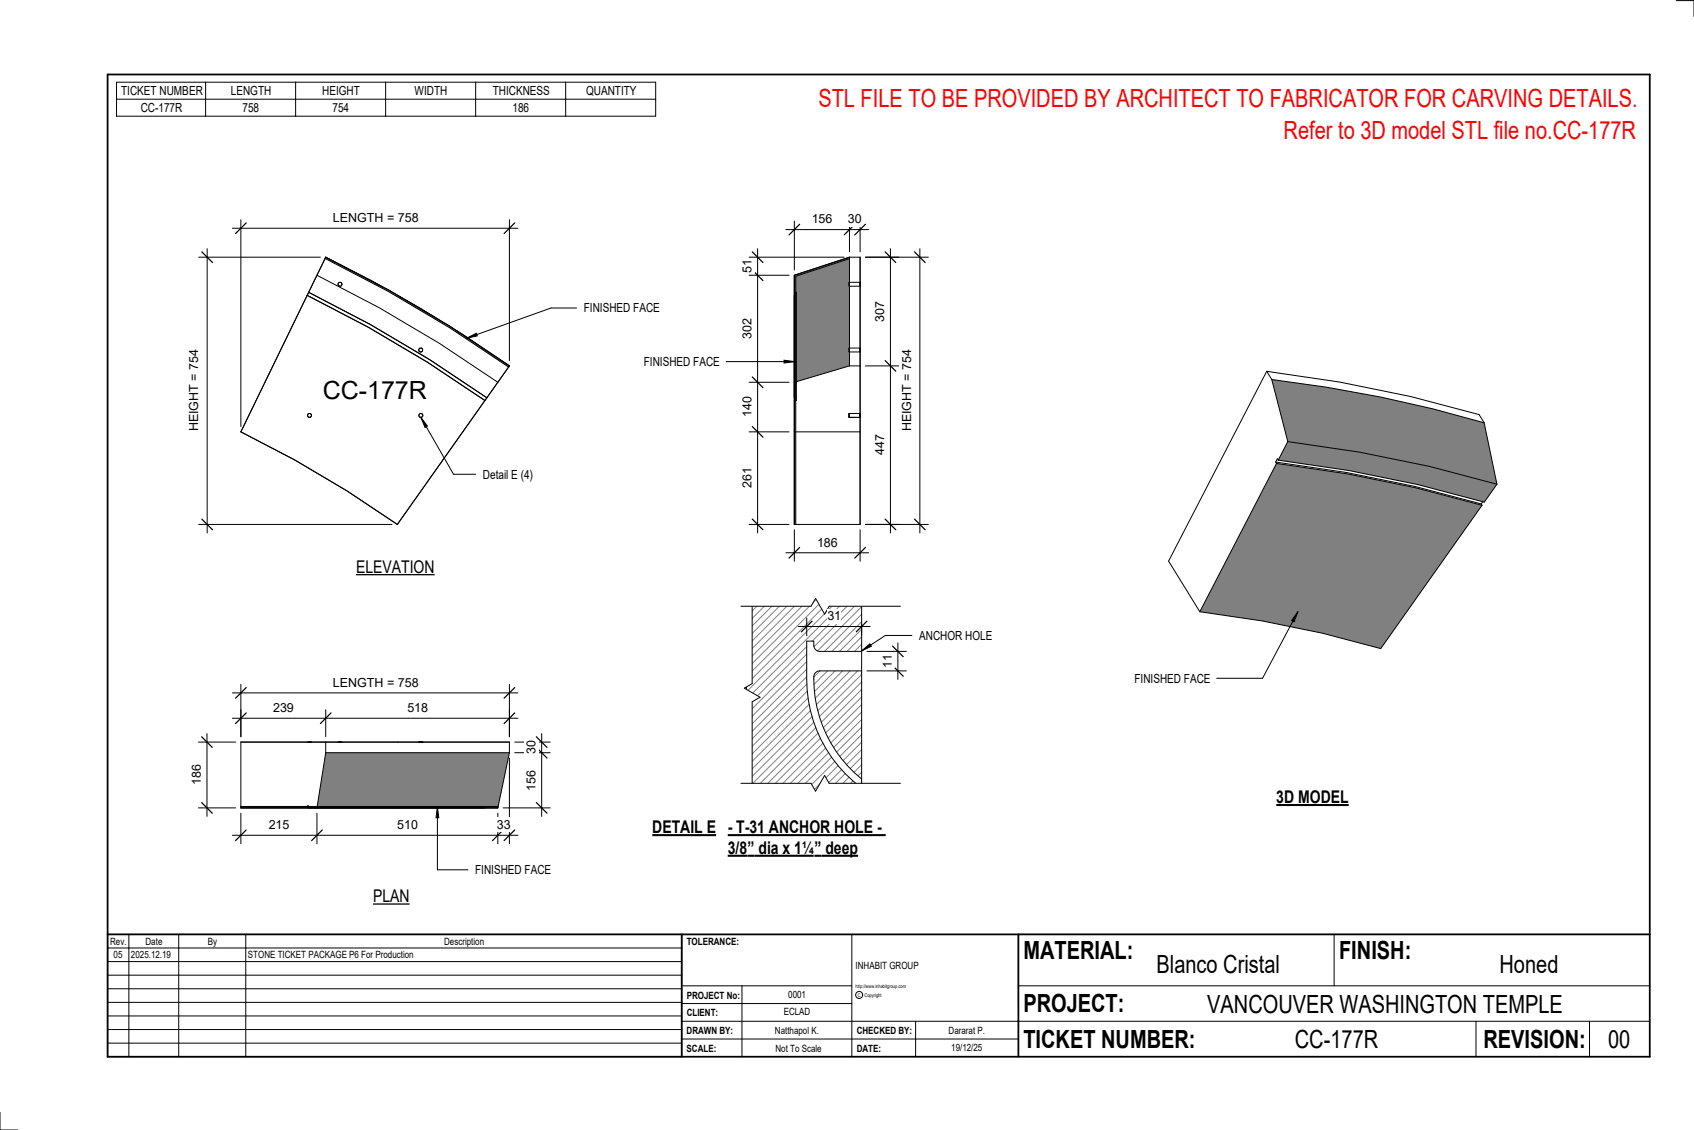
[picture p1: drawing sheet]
<svg xmlns="http://www.w3.org/2000/svg" width="914mm" height="610mm" viewBox="0 0 914 610" stroke-linecap="round" stroke-linejoin="round" font-family="sans-serif">
<g fill="#808080">
<path d="M689 250l38 6 37 7 36 10-55 77a590 590 0 0 0-97-20z"/>
<path d="M686 205a697 697 0 0 1 115 23l7 33a680 680 0 0 0-113-23z"/>
<path d="M695 238l39 6 38 8 36 9-7 10a670 670 0 0 0-111-23z"/>
</g>
<g fill="none" stroke="#000" stroke-width=".54">
<path d="M684 200l39 6 38 8 37 10 3 4M684 200l-53 103 17 27M684 200l2 5M686 205l9 33M686 205a697 697 0 0 1 115 23M695 238l39 6 38 8 36 9M695 238l-5 10M801 228l7 33M689 249l38 6 37 7 36 10M689 249v1M689 250l38 6 37 7 36 10M689 250l-41 80"/>
<path d="M690 248l38 6 37 7 36 10 7-10M690 248v-1l-1 2M800 272v1M800 273l-55 77-31-8-33-7-33-5M800 271v1"/>
</g>
<path d="M430 149l29-9v57l-29 9z" fill="#808080"/>
<path d="M429 148l30-9v1l-29 9v134h-1z" fill="#7c7c7c"/>
<g fill="none" stroke="#000" stroke-width=".54">
<path d="M459 139l-30 9M459 139v58M459 139h5M459 139v1l-29 9v134M464 139v58h-5M464 139v144M429 148v58M429 159v57M429 158v57M429 148v135M430 159h.1M430 158h.1"/>
<path d="M430 159v57M430 158v57M430 158v1M458 152v2M458 152h6M458 154h6M464 152v2M458 188v2M458 188h6M458 190h6M459 197l-29 9M464 188v2"/>
<path d="M430 216h.1M430 215h.1M430 215v1M429 233v50M430 233h34v50M458 223v2zM458 223h6M458 225h6M464 223v2zM429 283h35"/>
</g>
<path d="M176 139l34 18 33 19 32 21v1l-32-21-33-20-35-18z" fill="#7c7c7c"/>
<g fill="none" stroke="#000" stroke-width=".54">
<path d="M175 139l35 18 33 20 32 21v-1M176 139l-46 94 29 15 28 17 27 18 61-86M176 139l34 18 33 19 32 21M176 139l-5 9 34 18 32 19 32 21 6-9M176 139l30 16M166 159l33 18 32 18 31 21M167 158l33 17 32 19 31 21M215 160l22 13M246 178l29 19"/>
<circle cx="184" cy="153" r="1.1"/>
<circle cx="227" cy="189" r="1.1"/>
<circle cx="167" cy="224" r="1.1"/>
<circle cx="227" cy="224" r="1.1"/>
</g>
<path d="M176 406h99l-6 29h-98z" fill="#808080"/>
<path d="M130 435h139v1h-139z" fill="#7c7c7c"/>
<g fill="none" stroke="#000" stroke-width=".54">
<path d="M130 400h145M130 400h46M130 400v36M168 400h-2h2M176 400h99M176 406l-5 29M176 406h99M176 400v6M182 400h3zM228 400h-2h2M228 400h.1M275 406l-6 30"/>
<path d="M275 400v6M130 436h84M130 436h139M130 435h139v1M166 436h96M166 435h1M167 436h96M171 436h98"/>
</g>
<path d="M403 322h62v29h-23l-2-1-1-4h-4a116 116 0 0 0 4 43 73 73 0 0 0 26 36v-5a67 67 0 0 1-25-56l1-2h1h23v65h-62z" fill="#fff"/>
<g fill="none" stroke="#808080" stroke-width=".54">
<path d="M406 322l-3 3M410 322l-7 7M414 322l-11 11M418 322l-15 15M422 322l-19 19M426 322l-23 23M430 322l-27 27M434 322l-31 31M438 322l-35 35M442 322l-39 39M446 322l-43 43M450 322l-47 47"/>
<path d="M454 322l-51 51M458 322l-55 55M462 322l-24 24M465 323l-26 26M465 327l-24 24M465 331l-20 20M465 335l-16 16M465 339l-12 12M435 349l-32 32M435 353l-32 32M435 357l-32 32M465 344l-8 7"/>
<path d="M465 348l-4 3M435 361l-32 33M435 365l-32 33M436 369l-33 33M436 373l-33 33M436 376l-33 34M437 380l-34 34M443 362l-4 3M447 362l-8 7M451 362l-11 11M455 362l-15 15M459 362l-18 18"/>
<path d="M463 362l-22 21M465 364l-23 23M465 368l-22 22M465 372l-21 21M465 376l-19 19M437 383l-34 35M438 387l-35 35M439 390l-36 36M440 393l-34 34M442 395l-32 32M443 398l-29 29M465 380l-18 18"/>
<path d="M465 384l-17 17M465 388l-15 15M465 392l-13 14M465 396l-12 12M444 401l-26 26M446 404l-24 23M447 406l-21 21M449 408l-19 19M451 411l-17 16M452 413l-14 14M454 415l-12 12M456 417l-10 10"/>
<path d="M458 419l-8 8M465 400l-10 10M465 404l-8 9M465 408l-6 7M465 413l-4 4M465 417l-2 2M460 421l-5 6M463 423l-4 4M465 421h.1M465 425l-2 2"/>
</g>
<path d="M424 298h45M429 286v17M464 286v17M403 322h62v105h-62zM465 351h-23l-2-1-1-4h-4a116 116 0 0 0 4 43 73 73 0 0 0 26 36v-5a67 67 0 0 1-25-56l1-2h1h23" fill="none" stroke="#000" stroke-width=".54"/>
<path d="M432 295l-6 6M467 295l-6 6" fill="none" stroke="#000" stroke-width=".67"/>
<path d="M441 289h11v7h-11z" fill="#fff"/>
<path d="M404 139h52M409 134v154M404 148h22M404 206h22M404 233h22M404 283h22" fill="none" stroke="#000" stroke-width=".54"/>
<path d="M406 136l6 6M406 146l6 5M406 203l6 6M406 230l6 6M406 280l6 6" fill="none" stroke="#000" stroke-width=".67"/>
<g fill="#fff">
<path d="M400 252h7v11h-7z"/>
<path d="M400 214h7v11h-7z"/>
<path d="M400 172h7v11h-7z"/>
<path d="M400 140h7v7h-7z"/>
</g>
<path d="M467 139h18M481 134v154M467 197h18M467 283h18" fill="none" stroke="#000" stroke-width=".54"/>
<path d="M478 136l6 6M478 195l6 5M478 280l6 6" fill="none" stroke="#000" stroke-width=".67"/>
<g fill="#fff">
<path d="M471 235h8v11h-8z"/>
<path d="M471 163h8v11h-8z"/>
</g>
<path d="M467 139h34M497 134v154M467 283h34" fill="none" stroke="#000" stroke-width=".54"/>
<path d="M494 136l5 6M494 280l5 6" fill="none" stroke="#000" stroke-width=".67"/>
<path d="M486 189h7v44h-7z" fill="#fff"/>
<path d="M429 119v27M459 119v17M464 119v17M424 124h45" fill="none" stroke="#000" stroke-width=".54"/>
<path d="M432 121l-6 6M461 121l-5 6M467 121l-6 6" fill="none" stroke="#000" stroke-width=".67"/>
<g fill="#fff">
<path d="M458 114h7v8h-7z"/>
<path d="M438 114h11v8h-11z"/>
</g>
<path d="M130 119v111M275 119v76M125 123h155" fill="none" stroke="#000" stroke-width=".54"/>
<path d="M133 120l-6 6M278 120l-6 6" fill="none" stroke="#000" stroke-width=".67"/>
<path d="M180 114h45v7h-45z" fill="#fff"/>
<path d="M107 139h66M112 134v154M107 283h105" fill="none" stroke="#000" stroke-width=".54"/>
<path d="M109 136l6 6M109 280l6 6" fill="none" stroke="#000" stroke-width=".67"/>
<path d="M101 189h8v44h-8z" fill="#fff"/>
<path d="M227 225l4 5-2 1z" fill="#000"/>
<path d="M227 225l4 5-2 1zM227 225l18 31h12" fill="none" stroke="#000" stroke-width=".54"/>
<g fill="#fff">
<path d="M261 252h26v8h-26z"/>
<path d="M174 203h57v15h-57z"/>
</g>
<path d="M112 396v44M107 400h20M107 436h20" fill="none" stroke="#000" stroke-width=".54"/>
<path d="M109 397l6 6M109 433l6 6" fill="none" stroke="#000" stroke-width=".67"/>
<path d="M102 413h8v11h-8z" fill="#fff"/>
<path d="M125 387h155M130 383v14M176 383v14M275 383v14" fill="none" stroke="#000" stroke-width=".54"/>
<path d="M133 385l-6 5M179 385l-6 5M278 385l-6 5" fill="none" stroke="#000" stroke-width=".67"/>
<g fill="#fff">
<path d="M220 378h11v8h-11z"/>
<path d="M147 378h11v8h-11z"/>
</g>
<path d="M125 374h155M130 369v28M275 369v28" fill="none" stroke="#000" stroke-width=".54"/>
<path d="M133 371l-6 6M278 371l-6 6" fill="none" stroke="#000" stroke-width=".67"/>
<path d="M180 364h45v8h-45z" fill="#fff"/>
<path d="M292 396v44M278 406h19M278 400h19M272 436h25" fill="none" stroke="#000" stroke-width=".54"/>
<path d="M290 397l5 6M290 403l5 6M290 433l5 6" fill="none" stroke="#000" stroke-width=".67"/>
<g fill="#fff">
<path d="M283 400h8v7h-8z"/>
<path d="M283 415h8v11h-8z"/>
</g>
<path d="M275 409v46M130 439v16M171 439v16M269 439v16M125 451h155" fill="none" stroke="#000" stroke-width=".54"/>
<path d="M133 448l-6 5M174 448l-6 5M272 448l-6 5M278 448l-6 5" fill="none" stroke="#000" stroke-width=".67"/>
<g fill="#fff">
<path d="M268 441h8v8h-8z"/>
<path d="M214 441h11v8h-11z"/>
<path d="M145 441h11v8h-11z"/>
<path d="M399 321h7v48l-4 2 8 5-4 3v48h-7z"/>
</g>
<path d="M406 321v48l-4 2 8 5-4 3v48M465 351l5-4v2zM492 343h-14l-13 8" fill="none" stroke="#000" stroke-width=".54"/>
<path d="M465 351l5-4v2z" fill="#000"/>
<g fill="#fff">
<path d="M496 339h39v8h-39z"/>
<path d="M400 320h86v7h-38l-3 4-5-8-2 4h-38z"/>
</g>
<path d="M400 327h38l2-4 5 8 3-4h38" fill="none" stroke="#000" stroke-width=".54"/>
<path d="M400 423h38l2 4 5-9 3 5h38v6h-86z" fill="#fff"/>
<path d="M468 351h21M485 347v20M468 362h21M400 423h38l2 4 5-9 3 5h38" fill="none" stroke="#000" stroke-width=".54"/>
<path d="M482 359l6 6M482 349l6 5" fill="none" stroke="#000" stroke-width=".67"/>
<path d="M475 353h8v7h-8z" fill="#fff"/>
<path d="M431 338h39M435 333v10M465 337v6" fill="none" stroke="#000" stroke-width=".54"/>
<path d="M438 335l-5 6M468 335l-6 6" fill="none" stroke="#000" stroke-width=".67"/>
<g fill="#fff">
<path d="M447 329h7v7h-7z"/>
<path d="M352 441h35v11h-35z"/>
</g>
<path d="M352 451h35" fill="none" stroke="#000" stroke-width="1.1" stroke-linecap="butt"/>
<g fill="#fff">
<path d="M393 441h85v11h-85z"/>
<path d="M393 452h10v11h-10z"/>
<path d="M403 452h4v11h-4z"/>
<path d="M407 452h33v11h-33z"/>
<path d="M440 452h3v11h-3z"/>
<path d="M443 452h20v11h-20z"/>
</g>
<path d="M393 451h85M393 462h46M440 462h23" fill="none" stroke="#000" stroke-width="1.1" stroke-linecap="butt"/>
<g fill="none" stroke="#000" stroke-width=".54">
<path d="M905 0h9v9M460 504v66M720 504v28M891 504h-341v37M368 532h92M401 532v38M550 532h341M368 551h523M368 541h92M494 551v19M797 551v19M858 551v19"/>
<path d="M368 561h182M0 600v10h10"/>
<circle cx="464" cy="537" r="1.9"/>
</g>
<path d="M58 40h833v530h-833zM58 504h833M368 504v66M550 504v66" fill="none" stroke="#000" stroke-width=".96"/>
<g fill="#fff">
<path d="M652 534h192v15h-192z"/>
<path d="M513 562h17v6h-17z"/>
<path d="M425 533h10v6h-10z"/>
<path d="M423 543h15v6h-15z"/>
<path d="M418 553h24v6h-24z"/>
<path d="M624 513h68v15h-68z"/>
<path d="M809 513h33v15h-33z"/>
<path d="M512 553h20v6h-20z"/>
<path d="M699 553h45v15h-45z"/>
<path d="M442 45h443v16h-443z"/>
<path d="M868 553h12v15h-12z"/>
<path d="M61 512h5v6h-5z"/>
<path d="M693 63h192v15h-192z"/>
<path d="M192 301h43v10h-43z"/>
</g>
<path d="M192 310h43" fill="none" stroke="#000" stroke-width=".69" stroke-linecap="butt"/>
<path d="M201 478h20v11h-20z" fill="#fff"/>
<path d="M201 488h20" fill="none" stroke="#000" stroke-width=".69" stroke-linecap="butt"/>
<path d="M689 424h39v12h-39z" fill="#fff"/>
<path d="M689 434h39" fill="none" stroke="#000" stroke-width="1.1" stroke-linecap="butt"/>
<g fill="none" stroke="#000" stroke-width=".54">
<path d="M63 44h291v19h-291zM63 54h291M111 44v19M160 44v19M208 44v19M257 44v19M305 44v19M392 195h37M423 194l6 1-6 1zM58 504h310v66h-310zM58 519h310M58 511h310"/>
<path d="M70 504v66M96 504v66M133 504v66M58 533h310M58 526h310M58 555h310M58 548h310M58 541h310M58 563h310"/>
</g>
<path d="M423 194l6 1-6 1z" fill="#000"/>
<path d="M348 191h40v8h-40z" fill="#fff"/>
<path d="M701 330l-2 5h-2zM701 330l-19 36h-25" fill="none" stroke="#000" stroke-width=".54"/>
<path d="M701 330l-2 5h-2z" fill="#000"/>
<path d="M612 362h41v8h-41z" fill="#fff"/>
<path d="M252 182l5-2 1 1z" fill="#000"/>
<path d="M311 166h-14l-45 16M252 182l5-2 1 1z" fill="none" stroke="#000" stroke-width=".54"/>
<path d="M315 162h41v8h-41z" fill="#fff"/>
<path d="M236 435l1 6h-2z" fill="#000"/>
<path d="M236 435l1 6h-2zM236 435v34h17" fill="none" stroke="#000" stroke-width=".54"/>
<path d="M256 466h41v7h-41z" fill="#fff"/>
<g font-size="13.5" fill="#f00">
<text x="442" y="58">STL FILE TO BE PROVIDED BY ARCHITECT TO FABRICATOR FOR CARVING DETAILS.</text>
<text x="693" y="75">Refer to 3D model STL file no.CC-177R</text>
</g>
<g font-size="13.5">
<text x="174" y="216">CC-177R</text>
<text x="552" y="517">MATERIAL:</text>
<text x="723" y="517">FINISH:</text>
<text x="624" y="525">Blanco Cristal</text>
<text x="809" y="525">Honed</text>
<text x="552" y="546">PROJECT:</text>
<text x="652" y="546">VANCOUVER WASHINGTON TEMPLE</text>
<text x="552" y="565">TICKET NUMBER:</text>
<text x="699" y="565">CC-177R</text>
<text x="801" y="565">REVISION:</text>
<text x="868" y="565">00</text>
</g>
<g font-size="9.4">
<text x="192" y="309">ELEVATION</text>
<text x="689" y="433">3D MODEL</text>
<text x="352" y="449">DETAIL E</text>
<text x="393" y="449">- T-31 ANCHOR HOLE -</text>
<text x="393" y="461">3/8</text>
<text x="403" y="461">”</text>
<text x="409" y="461">dia x 1¼</text>
<text x="440" y="461">”</text>
<text x="446" y="461">deep</text>
<text x="201" y="487">PLAN</text>
</g>
<g font-size="6.7">
<text x="65" y="51">TICKET NUMBER</text>
<text x="125" y="51">LENGTH</text>
<text x="174" y="51">HEIGHT</text>
<text x="224" y="51">WIDTH</text>
<text x="266" y="51">THICKNESS</text>
<text x="316" y="51">QUANTITY</text>
<text x="76" y="60">CC-177R</text>
<text x="131" y="60">758</text>
<text x="179" y="60">754</text>
<text x="277" y="60">186</text>
<text x="180" y="120">LENGTH = 758</text>
<text x="438" y="121">156</text>
<text x="458" y="121">30</text>
<text x="406" y="147" transform="rotate(-90 406 147)">51</text>
<text x="315" y="169">FINISHED FACE</text>
<text x="477" y="174" transform="rotate(-90 477 174)">307</text>
<text x="406" y="183" transform="rotate(-90 406 183)">302</text>
<text x="348" y="197">FINISHED FACE</text>
<text x="406" y="225" transform="rotate(-90 406 225)">140</text>
<text x="107" y="233" transform="rotate(-90 107 233)">HEIGHT = 754</text>
<text x="492" y="233" transform="rotate(-90 492 233)">HEIGHT = 754</text>
<text x="477" y="246" transform="rotate(-90 477 246)">447</text>
<text x="261" y="258">Detail E (4)</text>
<text x="406" y="263" transform="rotate(-90 406 263)">261</text>
<text x="441" y="295">186</text>
<text x="447" y="335">31</text>
<text x="496" y="345">ANCHOR HOLE</text>
<text x="481" y="360" transform="rotate(-90 481 360)">11</text>
<text x="180" y="370">LENGTH = 758</text>
<text x="612" y="368">FINISHED FACE</text>
<text x="147" y="384">239</text>
<text x="220" y="384">518</text>
<text x="289" y="407" transform="rotate(-90 289 407)">30</text>
<text x="108" y="424" transform="rotate(-90 108 424)">186</text>
<text x="289" y="426" transform="rotate(-90 289 426)">156</text>
<text x="145" y="447">215</text>
<text x="214" y="447">510</text>
<text x="268" y="447">33</text>
<text x="256" y="472">FINISHED FACE</text>
</g>
<g font-size="5.4">
<text x="59" y="510">Rev.</text>
<text x="79" y="510">Date</text>
<text x="112" y="510">By</text>
<text x="240" y="510">Description</text>
<text x="371" y="510">TOLERANCE:</text>
<text x="61" y="517">05</text>
<text x="71" y="517">2025.12.19</text>
<text x="134" y="517">STONE TICKET PACKAGE P6 For Production</text>
<text x="462" y="523">INHABIT GROUP</text>
<text x="371" y="539">PROJECT No:</text>
<text x="425" y="538">0001</text>
<text x="371" y="548">CLIENT:</text>
<text x="423" y="548">ECLAD</text>
<text x="371" y="558">DRAWN BY:</text>
<text x="418" y="558">Natthapol K.</text>
<text x="462" y="558">CHECKED BY:</text>
<text x="512" y="558">Dararat P.</text>
<text x="371" y="567">SCALE:</text>
<text x="419" y="567">Not To Scale</text>
<text x="462" y="567">DATE:</text>
<text x="513" y="567">19/12/25</text>
</g>
<g font-size="2.7">
<text x="462" y="533">http://www.inhabitgroup.com</text>
<text x="463" y="538">C</text>
<text x="467" y="538">Copyright</text>
</g>
</svg>
